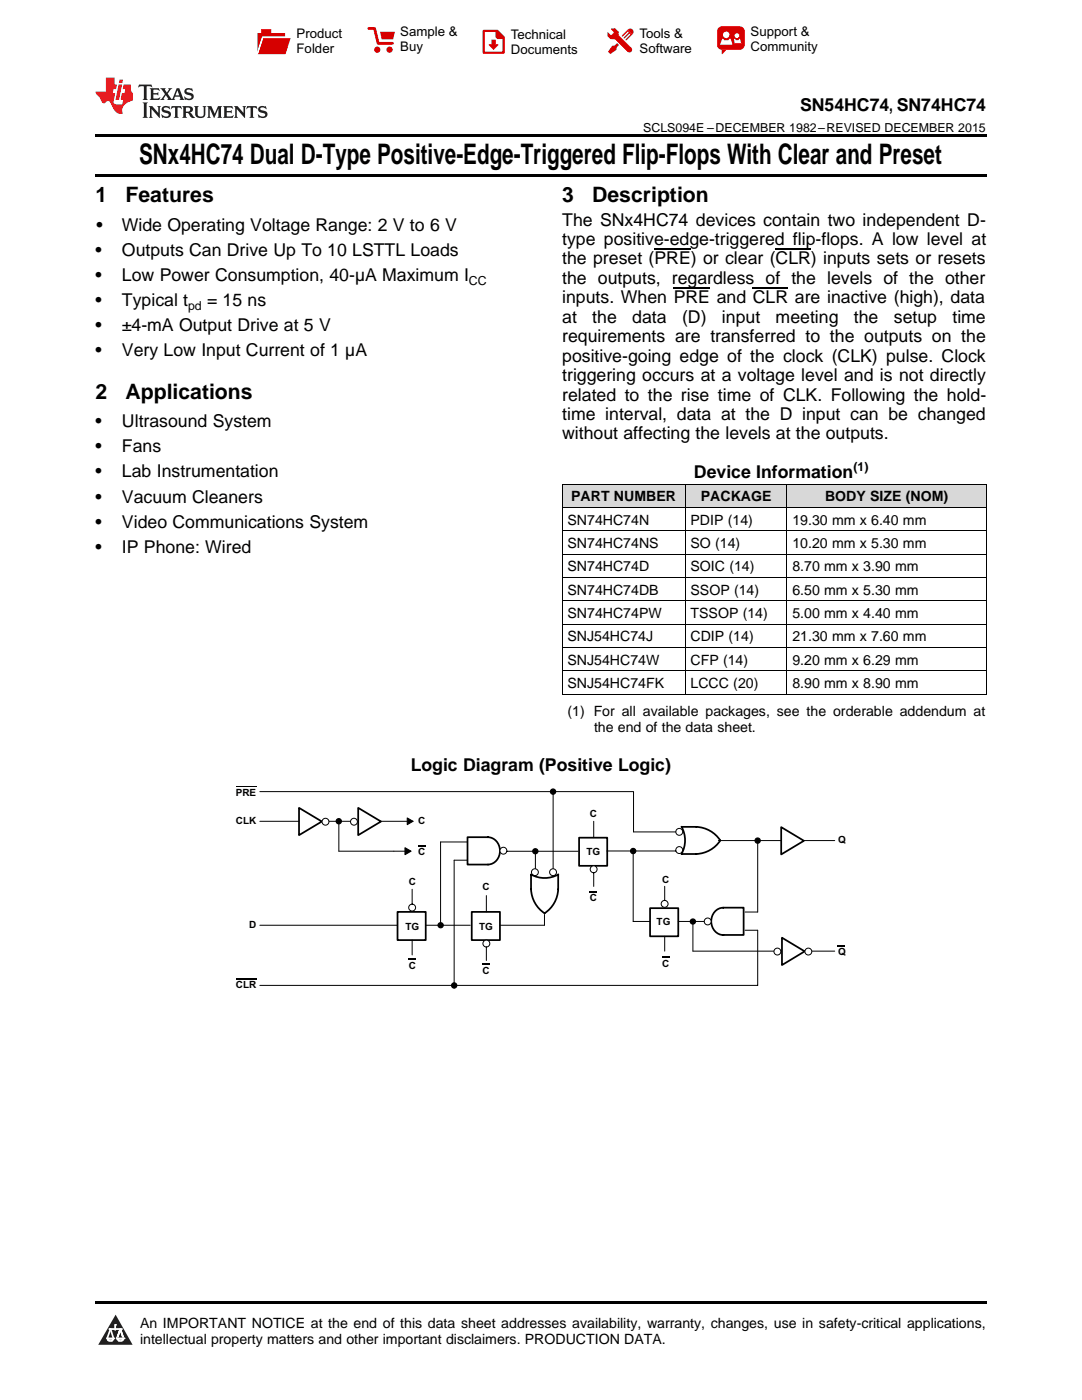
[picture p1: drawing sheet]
<svg xmlns="http://www.w3.org/2000/svg" width="216mm" height="279mm" viewBox="0 0 216 279" stroke-linecap="round" stroke-linejoin="round" font-family="sans-serif">
<g fill="#d8d8d8">
<path d="M112.2 96.7h24.5v4.7h-24.5z"/>
<path d="M136.7 96.7h20.4v4.7h-20.4z"/>
<path d="M157.1 96.7h39.7v4.7h-39.7z"/>
</g>
<path d="M23.1 262.4l3.4 6h-6.9z" fill="#231f20"/>
<path d="M21.4 267.1h1.2l-.3 .5h-.3a.55 .55 0 0 1-.6-.5z" fill-rule="evenodd" fill="#fff"/>
<path d="M21.4 267.1h1.2l-.3 .5h-.3a.55 .55 0 0 1-.6-.5z" fill="none" stroke="#231f20" stroke-width=".34"/>
<path d="M21.4 267.1l1.2 .1-.3 .4h-.5z" fill="none" stroke="#fff" stroke-width=".34"/>
<path d="M23 265.3h.1" fill="none" stroke="#fff" stroke-width=".34"/>
<path d="M23 264.4v.9z" fill="#fff"/>
<path d="M23 264.4v.9z" fill="none" stroke="#fff" stroke-width=".34"/>
<circle cx="23" cy="264.4" r=".17" fill="#fff"/>
<path d="M21.9 265.2h.1" fill="none" stroke="#fff" stroke-width=".34"/>
<path d="M21.9 265.2h2.3z" fill="#fff"/>
<path d="M21.9 265.2h2.3z" fill="none" stroke="#fff" stroke-width=".34"/>
<circle cx="24.2" cy="265.2" r=".17" fill="#fff"/>
<path d="M23.3 267.1h.1" fill="none" stroke="#fff" stroke-width=".34"/>
<path d="M24 265.2l-.7 1.9z" fill="#fff"/>
<path d="M24 265.2l-.7 1.9z" fill="none" stroke="#fff" stroke-width=".34"/>
<path d="M24 265.2l.7 1.9z" fill="#fff"/>
<path d="M24 265.2l.7 1.9z" fill="none" stroke="#fff" stroke-width=".34"/>
<path d="M24.6 267.1h.1" fill="none" stroke="#fff" stroke-width=".34"/>
<circle cx="21.4" cy="267.1" r=".17" fill="#fff"/>
<path d="M22.1 265.2l-.7 1.9z" fill="#fff"/>
<path d="M22.1 265.2l-.7 1.9z" fill="none" stroke="#fff" stroke-width=".34"/>
<path d="M22.1 265.2l.5 1.9z" fill="#fff"/>
<path d="M22.1 265.2l.5 1.9z" fill="none" stroke="#fff" stroke-width=".34"/>
<circle cx="22.6" cy="267.1" r=".17" fill="#fff"/>
<path d="M23.4 267.1h1.3a.65 .65 0 0 1-.7 .5 .65 .65 0 0 1-.6-.5z" fill-rule="evenodd" fill="#fff"/>
<path d="M23.4 267.1h1.3a.65 .65 0 0 1-.7 .5 .65 .65 0 0 1-.6-.5z" fill="none" stroke="#231f20" stroke-width=".34"/>
<path d="M23.4 267.1h1.3l-.4 .5h-.6z" fill="none" stroke="#fff" stroke-width=".34"/>
<path d="M23.3 267.1h.1" fill="none" stroke="#fff" stroke-width=".34"/>
<circle cx="24.7" cy="267.1" r=".17" fill="#fff"/>
<path d="M19 259.7h177.8v.5h-177.8z" fill="#000"/>
<path d="M47.1 157h4M110.4 158v16.8M106.8 169.9v4.9" fill="none" stroke="#000" stroke-width=".2"/>
<path d="M47.1 195.4h4" fill="none" stroke="#000" stroke-width=".25"/>
<path d="M167.1 188.6h1.6v.2h-1.6z" fill-rule="evenodd" fill="#000"/>
<circle cx="135.5" cy="166" r=".69" fill="#fff"/>
<circle cx="135.5" cy="166" r=".69" fill="none" stroke="#000" stroke-width=".2"/>
<circle cx="135.5" cy="169.6" r=".69" fill="#fff"/>
<g fill="none" stroke="#000" stroke-width=".2">
<path d="M121.1 169.8h13.8M126.4 166h8.5"/>
<circle cx="135.5" cy="169.6" r=".69"/>
</g>
<path d="M97.3 167.1a2.75 2.75 0 0 1 2.5 2.7 2.75 2.75 0 0 1-2.4 2.7h-4.1v-5.4h4.1M136 165a5.6 5.6 0 0 1 0 5.4M136 165h2.9a6 6 0 0 1 4.8 2.7M136 170.4h2.9M143.7 167.7a6 6 0 0 1-4.7 2.7" fill="none" stroke="#000" stroke-width=".35"/>
<circle cx="100.4" cy="169.8" r=".69" fill="#fff"/>
<g fill="none" stroke="#000" stroke-width=".2">
<path d="M51.8 163.9h30.6M67.6 163.9v6M78.6 169.9h3.4M81.3 163.2l1.1 .7-1.1 .7zM87.9 168h5.3M90.6 171.7h2.6M101.1 169.9h14.3M138.3 189.8h28.3"/>
<circle cx="100.4" cy="169.8" r=".69"/>
</g>
<path d="M80.8 169.2l1.2 .7-1.2 .6zM81.3 163.2l1.1 .7-1.1 .7z" fill="#000"/>
<path d="M80.8 169.2l1.2 .7-1.2 .6z" fill="none" stroke="#000" stroke-width=".24"/>
<path d="M79.3 182h5.6v5.6h-5.6z" fill="none" stroke="#000" stroke-width=".35"/>
<circle cx="82.2" cy="181.1" r=".69" fill="#fff"/>
<g fill="none" stroke="#000" stroke-width=".2">
<path d="M82.2 177.5v2.9M51.8 184.7h27.5M82.2 187.6v3M84.9 184.7h8.9"/>
<circle cx="82.2" cy="181.1" r=".69"/>
</g>
<path d="M81.6 191.3h1.4v.2h-1.4z" fill-rule="evenodd" fill="#000"/>
<circle cx="110.4" cy="174.1" r=".69" fill="#fff"/>
<circle cx="110.4" cy="174.1" r=".69" fill="none" stroke="#000" stroke-width=".2"/>
<circle cx="106.7" cy="174.1" r=".69" fill="#fff"/>
<g fill="none" stroke="#000" stroke-width=".2">
<path d="M108.6 182.5v2.2"/>
<circle cx="106.7" cy="174.1" r=".69"/>
</g>
<path d="M111.4 174.5v3a6 6 0 0 1-2.7 4.7M111.4 174.5a5.6 5.6 0 0 1-5.4 0 9.8 9.8 0 0 0 .4 5.1 5.9 5.9 0 0 0 2.3 2.7M94.1 182h5.7v5.6h-5.7z" fill="none" stroke="#000" stroke-width=".35"/>
<circle cx="97" cy="188.3" r=".69" fill="#fff"/>
<g fill="none" stroke="#000" stroke-width=".2">
<path d="M97 178.7v3.3M97 189v2.7M99.8 184.7h8.8"/>
<circle cx="97" cy="188.3" r=".69"/>
</g>
<path d="M115.5 167.2h5.7v5.6h-5.7z" fill="none" stroke="#000" stroke-width=".35"/>
<circle cx="118.5" cy="173.5" r=".69" fill="#fff"/>
<g fill="none" stroke="#000" stroke-width=".2">
<path d="M118.5 163.9v3.3M118.5 174.2v2.7"/>
<circle cx="118.5" cy="173.5" r=".69"/>
</g>
<path d="M129.7 181.2h5.6v5.7h-5.6z" fill="none" stroke="#000" stroke-width=".35"/>
<circle cx="132.6" cy="180.4" r=".69" fill="#fff"/>
<g fill="none" stroke="#000" stroke-width=".2">
<path d="M51.8 158h74.6v8M67.6 169.9h11M87.9 168v16.7M90.6 171.7v25.5M126.3 169.8v14.1h3.4M132.6 176.9v2.8M151.2 167.8v14.2h-2.5M132.6 186.9v2.9M135.3 183.9h5.9M138.3 183.9v5.9M148.7 185.7h2.5v11h-99.4"/>
<circle cx="132.6" cy="180.4" r=".69"/>
</g>
<path d="M83.4 168.6h1.5v.3h-1.5z" fill-rule="evenodd" fill="#000"/>
<path d="M144.3 181.1h4.1v5.5h-4.1M144.3 181.1a2.75 2.75 0 0 0-2.4 2.8 2.75 2.75 0 0 0 2.4 2.7" fill="none" stroke="#000" stroke-width=".35"/>
<circle cx="141.2" cy="183.9" r=".69" fill="#fff"/>
<g fill="none" stroke="#000" stroke-width=".2">
<path d="M143.3 167.8h23.3"/>
<circle cx="141.2" cy="183.9" r=".69"/>
</g>
<g fill="#000">
<path d="M117.7 177.8h1.4v.3h-1.4z" fill-rule="evenodd"/>
<path d="M96.3 192.3h1.4v.2h-1.4z" fill-rule="evenodd"/>
<path d="M132.1 190.9h1.4v.3h-1.4z" fill-rule="evenodd"/>
<circle cx="110.4" cy="158" r=".52"/>
<circle cx="67.6" cy="163.9" r=".52"/>
<circle cx="106.8" cy="169.9" r=".51"/>
<circle cx="126.3" cy="169.8" r=".52"/>
<circle cx="151.2" cy="167.8" r=".52"/>
<circle cx="87.9" cy="184.7" r=".51"/>
<circle cx="90.6" cy="196.7" r=".52"/>
<circle cx="138.3" cy="183.9" r=".51"/>
</g>
<g fill="none" stroke="#000" stroke-width=".24">
<circle cx="110.4" cy="158" r=".52"/>
<circle cx="67.6" cy="163.9" r=".52"/>
<circle cx="106.8" cy="169.9" r=".51"/>
<circle cx="126.3" cy="169.8" r=".52"/>
<circle cx="151.2" cy="167.8" r=".52"/>
<circle cx="87.9" cy="184.7" r=".51"/>
<circle cx="90.6" cy="196.7" r=".52"/>
<circle cx="138.3" cy="183.9" r=".51"/>
</g>
<path d="M59.7 161.2l4.5 2.8-4.5 2.7z" fill="#fff"/>
<path d="M59.7 161.2l4.5 2.8-4.5 2.7z" fill="none" stroke="#000" stroke-width=".35"/>
<circle cx="64.9" cy="164" r=".69" fill="#fff"/>
<circle cx="64.9" cy="164" r=".69" fill="none" stroke="#000" stroke-width=".2"/>
<path d="M71.5 161.2l4.5 2.8-4.5 2.7z" fill="#fff"/>
<path d="M71.5 161.2l4.5 2.8-4.5 2.7z" fill="none" stroke="#000" stroke-width=".35"/>
<circle cx="70.6" cy="164" r=".69" fill="#fff"/>
<circle cx="70.6" cy="164" r=".69" fill="none" stroke="#000" stroke-width=".2"/>
<path d="M155.9 165.1l4.5 2.7-4.5 2.7z" fill="#fff"/>
<path d="M155.9 165.1l4.5 2.7-4.5 2.7z" fill="none" stroke="#000" stroke-width=".35"/>
<path d="M156 187.1l4.6 2.8-4.6 2.7z" fill="#fff"/>
<path d="M156 187.1l4.6 2.8-4.6 2.7z" fill="none" stroke="#000" stroke-width=".35"/>
<circle cx="161.3" cy="189.9" r=".69" fill="#fff"/>
<circle cx="161.3" cy="189.9" r=".69" fill="none" stroke="#000" stroke-width=".2"/>
<circle cx="155.1" cy="189.9" r=".69" fill="#fff"/>
<g fill="none" stroke="#000" stroke-width=".2">
<path d="M112.2 96.6h84.6M112.2 96.7v41.9M136.7 96.7v41.9M157 96.7v41.9M196.8 96.7v41.9M112.2 119.9h84.6M112.2 115.3h84.6M112.2 110.6h84.6M112.2 106h84.6M112.2 101.3h84.6M112.2 138.6h84.6M112.2 133.9h84.6"/>
<path d="M112.2 129.2h84.6M112.2 124.6h84.6"/>
<circle cx="155.1" cy="189.9" r=".69"/>
</g>
<path d="M19 34.8h177.8v.5h-177.8zM19 26.8h177.8v.6h-177.8z" fill="#000"/>
<path d="M27.7 16.9l-.1 .6 .6-.3h.5v.2v2.2l-.2 .4h1l-.2-.4v-2.2v-.2h.5l.6 .3-.2-.6zM29.9 17.6l.2 .4v1.6l-.2 .4h1.9l.1-.6a1.09 1.09 0 0 1-1.3 .1v-.6h.6l.4 .2v-.7l-.2 .2h-.8v-.6l.2-.1a1.01 1.01 0 0 1 1 .3l-.1-.6zM32 17.6l.9 1.2-1 1.2h.9l-.2-.3 .5-.7 .5 .7-.3 .3h1.7l-.2-.3 .1-.4h1l.1 .4-.2 .3h1l-.3-.4-.7-2h-.5l-1 2.2-.8-1.1 .9-1.1h-.9l.2 .2-.4 .7-.4-.7 .2-.2zM35.4 18l.4 1h-.8zM37 17.7a.66 .66 0 0 0-.2 .8 .66 .66 0 0 0 .6 .4l.7 .2 .1 .2a.8 .8 0 0 1-.7 .4 .8 .8 0 0 1-.7-.5l.1 .8 .2-.2a.94 .94 0 0 0 1.1 .1 .94 .94 0 0 0 .4-.9 1.48 1.48 0 0 0-1.3-.6v-.4a1.1 1.1 0 0 1 1.2 .2l-.2-.6-.2 .1-.5-.1zM28.5 20.4l.2 .4v2.3l-.2 .4h1l-.2-.4v-2.3l.2-.4zM29.7 21.2l.2 .4v1.5l-.2 .4h.8l-.3-.4 .1-1.3 1.6 1.8v-2l.2-.4h-.7l.2 .2v1.1l-1.2-1.3zM32.5 21.3a.66 .66 0 0 0-.2 .8 .66 .66 0 0 0 .6 .4l.6 .2 .2 .2a.8 .8 0 0 1-.8 .4 .8 .8 0 0 1-.7-.5l.2 .7 .2-.1a.94 .94 0 0 0 1 .1 .94 .94 0 0 0 .5-1 1.47 1.47 0 0 0-1.3-.6l-.1-.3a1.1 1.1 0 0 1 1.3 .2l-.2-.6-.2 .1-.5-.2zM34.3 21.2l-.2 .6a.64 .64 0 0 1 .8-.3v1.6l-.2 .4h1l-.3-.4 .1-1.6a.66 .66 0 0 1 .8 .3l-.2-.6zM36.3 21.2l.3 .4v1.5l-.3 .4h1l-.2-.2v-.7h.5l.1 .1a.8 .8 0 0 0 1.2 .7l-1-1a.62 .62 0 0 0 .6-.5 .62 .62 0 0 0-.6-.7zM37.1 21.5h.1a.48 .48 0 0 1 .6 0 .48 .48 0 0 1 .1 .6l-.2 .1-.6 .1zM38.7 21.2l.2 .2a2.29 2.29 0 0 0 .4 2 1.05 1.05 0 0 0 1.7-.7v-1.3l.2-.2h-.8l.2 .4v1.1a.61 .61 0 0 1-.6 .6 .61 .61 0 0 1-.6-.6v-1.1l.3-.4zM41.3 21.2l.3 .4v1.5l-.3 .4h.8l-.2-.4v-1.4l.8 1.9 .9-1.9v1.4l-.2 .4h.9l-.2-.4v-1.5l.2-.4h-.8l-.7 1.5-.6-1.5zM44.5 21.2l.2 .4v1.5l-.2 .4h1.9l.2-.6a1.1 1.1 0 0 1-1.4 .2v-.7h.6l.4 .2v-.6l-.2 .1-.8 .1v-.6l.2-.1a1.02 1.02 0 0 1 1.1 .2l-.2-.5zM46.7 21.2l.2 .4v1.5l-.2 .4h.8l-.3-.4 .1-1.3 1.6 1.8v-2l.2-.4h-.7l.2 .2v1.1l-1.2-1.3zM49.3 21.2l-.1 .6a.64 .64 0 0 1 .8-.3v1.6l-.3 .4h1l-.2-.4v-1.6a.66 .66 0 0 1 .8 .3l-.1-.6zM51.7 21.3a.66 .66 0 0 0-.2 .7 .66 .66 0 0 0 .7 .5l.6 .2 .1 .2a.8 .8 0 0 1-.7 .4 .8 .8 0 0 1-.7-.5l.1 .7 .2-.1a.94 .94 0 0 0 1.1 .1 .94 .94 0 0 0 .4-1 1.48 1.48 0 0 0-1.2-.6l-.1-.3a1.1 1.1 0 0 1 1.2 .2l-.2-.6-.1 .1-.6-.2z" fill="#231f20"/>
<path d="M21.1 15.5v2.8h-2v.4l.9 .9a.96 .96 0 0 0 1 1 .59 .59 0 0 1 .5-.4 .59 .59 0 0 1 .5 .3l.4 .8a1.61 1.61 0 0 0 2.1 1.3 1.63 1.63 0 0 1 1.1-2.2l.9-.3v-1.5a1.6 1.6 0 0 1-.4-1.7h-1.4l-.2 .9h.5l-.2 .8h-.5l-.2 1v.3h.5l-.2 .9h-.7a.74 .74 0 0 1-1-.6l.3-1.6h-.5l.2-.8h.5l.1-.9h-.4v-1.4zM23.7 16.9l-.7 3h.8l.6-3zM23.8 15.9l-.1 .7h.7l.2-.7z" fill="#ee1d23"/>
<g fill="#d60000">
<path d="M52.1 5.8h2v.8h2.8v4.2h-5.5v-4.2h.7z" fill-rule="evenodd"/>
<path d="M52.4 7.5h5.6l-1 3.3h-5.6z" fill-rule="evenodd"/>
</g>
<path d="M52.4 7.4h5.7l-.1 .1h-5.5l-1.1 3.3z" fill-rule="evenodd" fill="#fff"/>
<path d="M52.4 7.4h5.7l-.1 .1h-5.5l-1.1 3.3z" fill="none" stroke="#fff" stroke-width=".2"/>
<path d="M73.6 5.7h1.1l.7 2.9h2.9" fill="none" stroke="#d60000" stroke-width=".55"/>
<g fill="#d60000">
<path d="M75.8 6.3h3l-.4 1.6h-2.2z" fill-rule="evenodd"/>
<circle cx="75.3" cy="9.9" r=".62"/>
<circle cx="77.7" cy="9.9" r=".62"/>
</g>
<path d="M96.5 6.2h2.7l1.3 1.2v3.1h-4z" fill="none" stroke="#d60000" stroke-width=".44"/>
<g fill="#d60000">
<path d="M98.1 7.9h.8v1h.5l-.9 1.1-1-1v-.1h.6z" fill-rule="evenodd"/>
<path d="M98.9 6.2h.3l1.3 1.2v.4h-1.3l-.3-.4z" fill-rule="evenodd"/>
<path d="M121.9 5.7h.8l.7 .6 .1 .7 2.5 2.5-.8 .8-2.3-2.3-1.1-.2-.6-.6v-.8l.7 .6 .5-.4v-.2l-.5-.5z" fill-rule="evenodd"/>
<path d="M122.2 9.1h.4l.5-.5 .4 .4-.5 .5v.4l-1.2 .9-.5-.5z" fill-rule="evenodd"/>
<path d="M125.3 5.9a.67 .67 0 0 1 .9 0 .67 .67 0 0 1 0 .9z" fill-rule="evenodd"/>
<path d="M125.3 5.9l.9 .9-1.2 1.2h-.2v-.2l1-.9v-.2h-.2l-.9 1h-.2v-.2l.9-1 .1-.2h-.3l-.9 1h-.2v-.2z" fill-rule="evenodd"/>
<circle cx="125.6" cy="9.9" r=".54"/>
</g>
<path d="M123.3 6.3v.7" fill="none" stroke="#d60000" stroke-width=".2"/>
<g fill="#d60000">
<path d="M143.4 5.5l.6-.2h3.6a.95 .95 0 0 1 1 .9v2.8a.95 .95 0 0 1-1 .9h-3.6a.95 .95 0 0 1-.9-.9v-2.8z" fill-rule="evenodd"/>
<path d="M144 9.9h.9l-.7 .9h-.2z" fill-rule="evenodd"/>
</g>
<g fill="#fff">
<path d="M146.6 8.6h1.3z"/>
<path d="M144.1 7.8h.3l.1 .2h.8l.2-.2h.3l.4 1.1h-2.5z" fill-rule="evenodd"/>
<path d="M146.4 7.8h.3l.1 .2h.5l.2-.2h.2l.2 .8h-1.3z" fill-rule="evenodd"/>
<circle cx="144.9" cy="6.9" r=".65"/>
<circle cx="147" cy="7.1" r=".48"/>
</g>
<path d="M130.6 49.7h7.2M134.4 57.4h7.3M150.2 57.4h7.1M154.8 49.7h7" fill="none" stroke="#000" stroke-width=".25"/>
<text font-size="5.6" x="27.8" y="32.8">SNx4HC74 Dual D-Type Positive-Edge-Triggered Flip-Flops With Clear and Preset</text>
<g font-size="4.2">
<text x="19" y="40.4">1</text>
<text x="25" y="40.4">Features</text>
<text x="112.2" y="40.4">3</text>
<text x="118.2" y="40.4">Description</text>
<text x="19" y="79.6">2</text>
<text x="25" y="79.6">Applications</text>
</g>
<g font-size="3.5">
<text x="159.6" y="22.2">SN54HC74, SN74HC74</text>
<text x="19.2" y="46.1">•</text>
<text x="24.3" y="46.1">Wide Operating Voltage Range: 2 V to 6 V</text>
<text x="112.2" y="45">The SNx4HC74 devices contain two independent D-</text>
<text x="19" y="51.1">•</text>
<text x="24.3" y="51.1">Outputs Can Drive Up To 10 LSTTL Loads</text>
<text x="112.2" y="48.9">type positive-edge-triggered flip-flops. A low level at</text>
<text x="112.2" y="52.8">the preset (PRE) or clear (CLR) inputs sets or resets</text>
<text x="19" y="56.1">•</text>
<text x="24.3" y="56.1">Low Power Consumption, 40-µA Maximum I</text>
<text x="112.2" y="56.7">the outputs, regardless of the levels of the other</text>
<text x="19" y="61.1">•</text>
<text x="24.3" y="61.1">Typical t</text>
<text x="41.3" y="61.1">= 15 ns</text>
<text x="112.2" y="60.5">inputs. When PRE and CLR are inactive (high), data</text>
<text x="112.2" y="64.4">at</text>
<text x="118.2" y="64.4">the</text>
<text x="126.2" y="64.4">data</text>
<text x="136.1" y="64.4">(D)</text>
<text x="144.1" y="64.4">input</text>
<text x="154.8" y="64.4">meeting</text>
<text x="170.4" y="64.4">the</text>
<text x="178.4" y="64.4">setup</text>
<text x="190" y="64.4">time</text>
<text x="19" y="66.1">•</text>
<text x="19" y="71.1">•</text>
<text x="24.3" y="66.1">±4-mA Output Drive at 5 V</text>
<text x="24.3" y="71.1">Very Low Input Current of 1 µA</text>
<text x="112.2" y="68.3">requirements are transferred to the outputs on the</text>
<text x="112.2" y="72.2">positive-going edge of the clock (CLK) pulse. Clock</text>
<text x="112.2" y="76.1">triggering occurs at a voltage level and is not directly</text>
<text x="112.2" y="79.9">related to the rise time of CLK. Following the hold-</text>
<text x="112.2" y="83.8">time interval, data at the D input can be changed</text>
<text x="19" y="85.3">•</text>
<text x="24.3" y="85.3">Ultrasound System</text>
<text x="112.2" y="87.7">without affecting the levels at the outputs.</text>
<text x="19" y="90.3">•</text>
<text x="19" y="95.3">•</text>
<text x="24.3" y="90.3">Fans</text>
<text x="24.3" y="95.3">Lab Instrumentation</text>
<text x="138.5" y="95.4">Device Information</text>
<text x="19" y="100.3">•</text>
<text x="24.3" y="100.3">Vacuum Cleaners</text>
<text x="19" y="105.3">•</text>
<text x="24.3" y="105.3">Video Communications System</text>
<text x="19" y="110.3">•</text>
<text x="24.3" y="110.3">IP Phone: Wired</text>
<text x="82" y="153.8">Logic Diagram (Positive Logic)</text>
</g>
<g font-size="2.8">
<text x="114" y="100.1">PART NUMBER</text>
<text x="139.8" y="100.1">PACKAGE</text>
<text x="164.6" y="100.1">BODY SIZE (NOM)</text>
<text x="113.2" y="104.7">SN74HC74N</text>
<text x="137.8" y="104.7">PDIP (14)</text>
<text x="158.1" y="104.7">19.30 mm x 6.40 mm</text>
<text x="113.2" y="109.4">SN74HC74NS</text>
<text x="137.8" y="109.4">SO (14)</text>
<text x="158.1" y="109.4">10.20 mm x 5.30 mm</text>
<text x="113.2" y="114.1">SN74HC74D</text>
<text x="113.2" y="118.7">SN74HC74DB</text>
<text x="137.8" y="114.1">SOIC (14)</text>
<text x="137.8" y="118.7">SSOP (14)</text>
<text x="158.1" y="114.1">8.70 mm x 3.90 mm</text>
<text x="158.1" y="118.7">6.50 mm x 5.30 mm</text>
<text x="113.2" y="123.4">SN74HC74PW</text>
<text x="137.8" y="123.4">TSSOP (14)</text>
<text x="158.1" y="123.4">5.00 mm x 4.40 mm</text>
<text x="113.2" y="128">SNJ54HC74J</text>
<text x="137.8" y="128">CDIP (14)</text>
<text x="158.1" y="128">21.30 mm x 7.60 mm</text>
<text x="113.2" y="132.7">SNJ54HC74W</text>
<text x="113.2" y="137.3">SNJ54HC74FK</text>
<text x="137.8" y="132.7">CFP (14)</text>
<text x="137.8" y="137.3">LCCC (20)</text>
<text x="158.1" y="132.7">9.20 mm x 6.29 mm</text>
<text x="158.1" y="137.3">8.90 mm x 8.90 mm</text>
<text x="113.2" y="142.8">(1) For all available packages, see the orderable addendum at</text>
<text x="118.5" y="146">the end of the data sheet.</text>
<text x="27.9" y="265">An IMPORTANT NOTICE at the end of this data sheet addresses availability, warranty, changes, use in safety-critical applications,</text>
<text x="27.9" y="268.2">intellectual property matters and other important disclaimers. PRODUCTION DATA.</text>
</g>
<g font-size="2.6">
<text x="59.2" y="7.6">Product</text>
<text x="59.2" y="10.6">Folder</text>
<text x="79.9" y="7.3">Sample &amp;</text>
<text x="79.9" y="10.2">Buy</text>
<text x="101.9" y="7.8">Technical</text>
<text x="101.9" y="10.8">Documents</text>
<text x="127.6" y="7.6">Tools &amp;</text>
<text x="127.6" y="10.6">Software</text>
<text x="149.8" y="7.2">Support &amp;</text>
<text x="149.8" y="10.2">Community</text>
</g>
<g font-size="2.5">
<text x="128.3" y="26.3">SCLS094E –DECEMBER 1982–REVISED DECEMBER 2015</text>
<text x="93.6" y="56.8">CC</text>
<text x="37.5" y="61.8">pd</text>
<text x="170.3" y="94">(1)</text>
</g>
<g font-size="2">
<text x="47.1" y="158.8">PRE</text>
<text x="47.1" y="164.4">CLK</text>
<text x="83.4" y="164.5">C</text>
<text x="117.7" y="163.1">C</text>
<text x="83.4" y="170.6">C</text>
<text x="117" y="170.6">TG</text>
<text x="167.3" y="168.3">Q</text>
<text x="81.6" y="176.6">C</text>
<text x="96.3" y="177.6">C</text>
<text x="117.7" y="179.8">C</text>
<text x="132.1" y="176.2">C</text>
<text x="49.7" y="185.3">D</text>
<text x="80.9" y="185.7">TG</text>
<text x="95.6" y="185.5">TG</text>
<text x="131" y="184.6">TG</text>
<text x="167.3" y="190.6">Q</text>
<text x="47.1" y="197.2">CLR</text>
<text x="81.6" y="193.3">C</text>
<text x="96.3" y="194.3">C</text>
<text x="132.1" y="192.9">C</text>
</g>
</svg>
